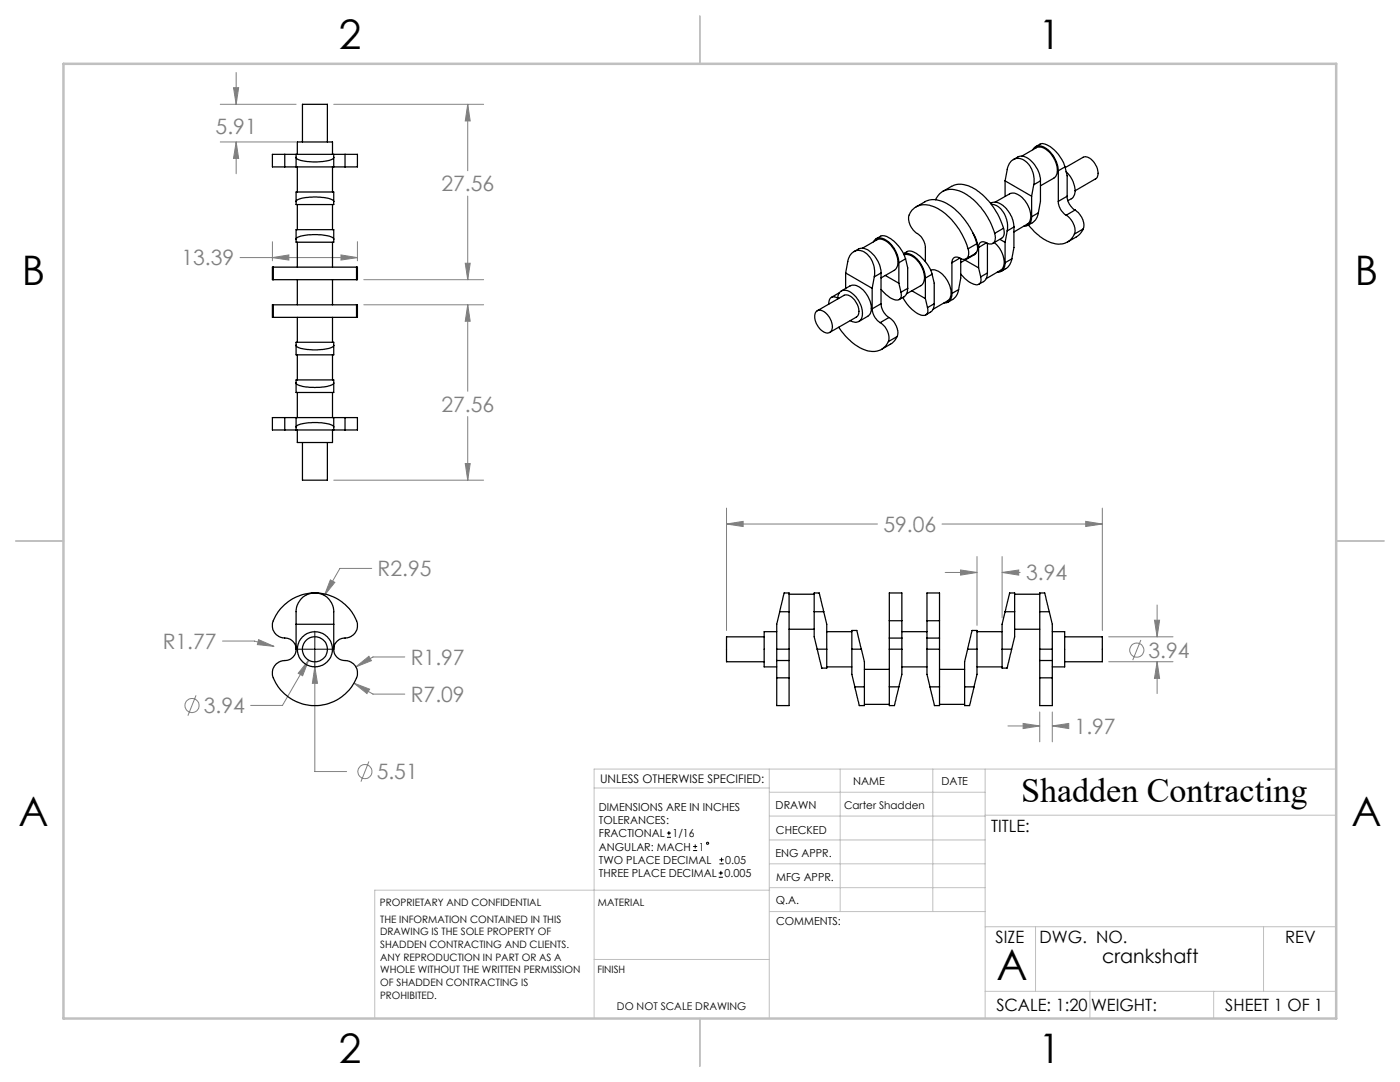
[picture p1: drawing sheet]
<svg xmlns="http://www.w3.org/2000/svg" width="279mm" height="216mm" viewBox="0 0 279 216" stroke-linecap="round" stroke-linejoin="round" font-family="sans-serif">
<g fill="none" stroke="#808080" stroke-width=".2">
<path d="M46.6 17.5h1l-.5 3.3zM47.1 14.5v6.3M44 20.8h15.1M44 28.3h15.1M47.1 28.3l.5 3.3h-1zM47.1 28.3v6.4M66.6 20.8h29.9M93.3 20.8l.5 3.3h-.9zM93.3 20.8v13.3M93.3 39.1v16.7M47.9 51.4h23.4M54.4 51.4l3.2-.5v1z"/>
<path d="M54.4 48.2v3.8M68.1 50.9l3.2 .5-3.2 .5zM71.3 48.2v3.8M72.6 55.8h23.9M92.9 52.5h.9l-.5 3.3zM72.6 60.8h23.9M93.3 60.8l.5 3.3h-.9zM93.3 60.8v17.3M66.6 95.8h29.9M92.9 92.5h.9l-.5 3.3zM93.3 83.1v12.7M65.9 115.7l.9 .5-2.1 2.6z"/>
<path d="M74.2 113.4h-6.4l-3.1 5.4M145 104.6l3.3-.6v1.1zM145 101.4v24.4M145 104.6h30.1M188 104.6h32M188.6 114.2h6.4M191.7 113.7l3.3 .5-3.3 .6zM195 111.1v13.7M200 114.2l3.3-.5v1.1zM200 111.1v12.2M200 114.2h3.6M216.7 104l3.3 .6-3.3 .5z"/>
<path d="M220 101.4v24.4M39.1 138.7l-1.6 4.1M44.4 127.9h6.4l3.9 1.1M51.6 127.6l3.1 1.4-3.3-.4zM61.6 131.7l-1.2 3.1-.9-.5zM61.6 131.7l-5.2 9.1h-6.4M62.8 133.1l.6 3.2h-1.1zM62.8 133.1v20.9h6.4M70.6 136.3l3.2 1.2-.6 .9zM70.6 136.3l3.8 2.2h6.4M71 133.1l2.6-2.1 .5 .8zM80.8 131.1h-6.4l-3.4 2"/>
<path d="M221.3 127.1h12.8M221.3 132h12.8M227.7 127.7l-1.6 4M230.4 123.8h1l-.5 3.3zM230.9 132l.5 3.4h-1zM230.9 120.7v6.4M230.9 132v6.4M73.6 151.9l-1.6 4.1M201.2 144.9h6.3M204.2 144.4l3.3 .5-3.3 .5zM207.5 142.1v5.9M210 144.9l3.3-.5v1z"/>
<path d="M210 142.1v5.9M210 144.9h3.3"/>
<circle cx="226.9" cy="129.7" r="1.41"/>
<circle cx="38.3" cy="140.8" r="1.4"/>
<circle cx="72.8" cy="154" r="1.4"/>
</g>
<g fill="none" stroke="#000" stroke-width=".2">
<path d="M59.2 129.5h3.4M62.7 129.5h.3M62.8 125.9v3.4M62.8 129.4v.3M62.8 129.8v3.4M63.1 129.5h3.4M133.1 167.1h.8M133.1 166.2h.8M133.5 165.8v.9M138.3 169.7h.8M138.3 168.9h.8M138.7 168.5v.8"/>
<path d="M143.4 175h.9M143.4 174.2h.9M143.6 172.4h.8M143.6 171.6h.8M143.9 173.8v.8M144 171.1v.9"/>
<circle cx="141.2" cy="168.3" r=".22"/>
</g>
<g fill="none" stroke="#c0c0c0" stroke-width=".2">
<path d="M118.6 157.2h34.9M153.5 153.5v49.7M153.5 158.1h43.1M167.7 153.5v28.4M186.2 153.5v28.4M196.6 153.5v49.7M266.7 153.5h-148.1v49.7M153.5 167.6h43.1M153.5 162.8h43.1M153.5 172.4h43.1M153.5 177.1h43.1M153.6 177.6h-78.8v25.6"/>
<path d="M196.6 162.7h70.1M118.6 191.5h34.9M153.6 181.9h43M196.6 197.8h70.1M196.6 184.9h70.1M206.7 184.9v12.9M217.5 197.8v5.4M242.2 197.8v5.4M252.2 184.9v12.9"/>
</g>
<path d="M139.7 3.2v9.5M3.1 107.9h9.6M266.7 107.9h9.5M139.7 203.2v9.6" fill="none" stroke="#c0c0c0" stroke-width=".25"/>
<path d="M12.7 12.7h254v190.5h-254z" fill="none" stroke="#c0c0c0" stroke-width=".5"/>
<path d="M70.6 136.3l2.6 2.1 .6-.9zM71 133.1l3.1-1.3-.5-.8zM51.6 127.6l-.2 1 3.3 .4zM65.9 115.7l-1.2 3.1 2.1-2.6zM61.6 131.7l-2.1 2.6 .9 .5zM62.8 133.1l-.5 3.2h1.1zM92.9 52.5h.9l-.5 3.3zM93.3 20.8l.5 3.3h-.9zM93.3 60.8l.5 3.3h-.9zM92.9 92.5h.9l-.5 3.3zM54.4 51.4l3.2-.5v1zM68.1 50.9l3.2 .5-3.2 .5zM46.6 17.5h1l-.5 3.3zM47.1 28.3l.5 3.3h-1zM145 104.6l3.3-.6v1.1zM216.7 104l3.3 .6-3.3 .5zM230.4 123.8h1l-.5 3.3zM230.9 132l.5 3.4h-1zM204.2 144.4l3.3 .5-3.3 .5zM210 144.9l3.3-.5v1zM200 114.2l3.3-.5v1.1zM191.7 113.7l3.3 .5-3.3 .6z" fill="#808080"/>
<g fill="none" stroke="#000" stroke-width=".25">
<path d="M56.8 30.8h2.3M56.8 33.3h2.3M56.8 30.8h-2.4v2.5h2.4M56.8 30.8v2.5M59.1 31.4a2.26 2.26 0 0 0 2 .8l1.2 .1a7.2 7.2 0 0 0 4.3-.8v-.1M59.1 33.3h7.5M59.1 38.3h7.5v2.5h-7.5zM59.1 30.8v2.5M59.1 30.8h7.5M59.3 30.8v-2.5h7.1v2.5M59.3 33.3v5M60.4 28.3v-7.5h4.9v7.5"/>
<path d="M66.4 33.3v5M66.6 30.8h2.3M66.6 33.3h2.3M66.6 30.8v2.5M68.9 30.8h2.4v2.5h-2.4M68.9 30.8v2.5M186.7 39.9a3.5 3.5 0 0 1 4.9-1.7 13.3 13.3 0 0 1 6.9 8.4M188.1 38.2l1.8-1a4.8 4.8 0 0 1 5.2 .9 14.2 14.2 0 0 1 5.2 7.4M200.6 36.1l.4-2.3a2.19 2.19 0 0 1 3.1-2 4.8 4.8 0 0 1 2.2 5.1M200.6 36.1l5.3 3.1M200.6 36.1v3.1M202.2 31.9l.9-.6a2.64 2.64 0 0 1 3.1 1.2 5.7 5.7 0 0 1 1.4 3.6"/>
<path d="M203.9 31.2l2.9-1.7a2.59 2.59 0 0 1 2.9 1.2 4.3 4.3 0 0 1 1 4.5l-.4 .4-2.7 1.5M205.9 39.2v4.1M206.1 29.9a1.67 1.67 0 0 1 2.7-.3 6.2 6.2 0 0 1 2.4 4.5M206.3 36.9l-.4 2.3M206.7 29.3l.9-.5a3.1 3.1 0 0 1 2.9 1.3 8.2 8.2 0 0 1 2 3.2M207.6 36.1l-1.3 .8M207.6 36.1v4.1l-.4 2.3M211.2 34.1v6.1M212.5 33.3l-1.3 .8M212.5 33.3l.5 1.8v4.1M212.6 33.4l3.5-2a1.98 1.98 0 0 1 2.3 1.2 2.36 2.36 0 0 1 .3 3.1l-4.1 2.4M212.8 34.3a5 5 0 0 1 1.6 4.6l-.4 .7-.9 .4"/>
<path d="M213 39.2a3.3 3.3 0 0 0 1.6 2.7M213 39.2l-1.8 1M54.5 55.8h16.7M54.5 53.3h16.7M54.5 53.3h-.1v2.5h.1M54.5 53.3v2.5M59.1 40.2a2.93 2.93 0 0 1 2.5-.8l1-.1a6.5 6.5 0 0 1 4 .8v.1M59.1 45.8h7.5v2.5h-7.5zM59.1 47.7a2.26 2.26 0 0 1 2-.8l1-.1a7.2 7.2 0 0 1 4.5 .8v.1M59.3 40.8v5M59.3 48.3v5M59.3 55.8v5"/>
<path d="M66.4 40.8v5M66.4 48.3v5M66.4 55.8v5M71.2 53.3h.1v2.5h-.1M71.2 53.3v2.5M167.2 59.5a1.11 1.11 0 0 0-1.4-.1 1.11 1.11 0 0 0-.4 1.3M167.2 59.5h.1M167.2 59.7a1.53 1.53 0 0 1 .8-1.7 1.53 1.53 0 0 1 1.8 .3 4.9 4.9 0 0 1 2.1 5.3 1.51 1.51 0 0 1-2.2 .4M167.5 58.4l-1.6 .9M167.9 58.1l1.8-1.1a2.99 2.99 0 0 1 3.3 1.9 3.6 3.6 0 0 1 .5 3.9l-2.1 1.3M168.8 54.5l.4-2.3a2.2 2.2 0 0 1 3.3-1.9 4.9 4.9 0 0 1 2 4.9M168.8 54.5l5.3 3"/>
<path d="M168.8 54.5v3.1M170.4 50.2l.9-.5a2.64 2.64 0 0 1 3 1.2 5.7 5.7 0 0 1 1.5 3.6M172.1 49.5l2.9-1.6a2.59 2.59 0 0 1 2.9 1.2 4.2 4.2 0 0 1 1 4.4l-.4 .4-2.7 1.6M174.1 57.5v4.1M174.3 48.3a1.67 1.67 0 0 1 2.7-.3 6.2 6.2 0 0 1 2.4 4.4M174.5 55.2l-.4 2.3M174.8 47.7l1-.6a2.74 2.74 0 0 1 2.6 1 8.3 8.3 0 0 1 2.3 3.5M175.8 57.7a4.4 4.4 0 0 0 3.5 2.1l.5-.5v-1M175.8 54.5l-1.3 .7M175.8 54.5v6.1M176.7 55l2.7 1.5M179.4 52.4v4.1"/>
<path d="M179.4 56.5l.4 1.8M180.2 59.3a6.5 6.5 0 0 0 4 3.6 1.02 1.02 0 0 0 .9-1.5M180.4 50.9a3.1 3.1 0 0 1 3.3 1.8 3.7 3.7 0 0 1 .3 4.1l-3.1 1.8M180.7 51.6l-1.3 .8M180.7 51.6l.5 1.8v4.1M181.2 57.5l-.4 1.3-.4 .5-.9 .5M181.2 57.5l-1.4 .8M182 58l2.7 1.6M182.8 41.3l1.8-1a5 5 0 0 1 5.5 1 15.2 15.2 0 0 1 4.9 7.3M184.7 55.5v4.1M184.7 59.6l.4 1.8M185.7 53.9a3 3 0 0 1 3.1 1.7 3.8 3.8 0 0 1 .6 4.2l-3.2 1.9"/>
<path d="M186 54.7a7.2 7.2 0 0 0-4.3-4.6l-.6 .1-.8 .4a3.1 3.1 0 0 1 3.2 1.7l.9 1.6 .3 1.6M186 54.7l-1.3 .8M186 54.7l.4 1.8v4.1M190 58.6a1.56 1.56 0 0 1-1.6 1.8M190 52.4v6.2M191.3 57.8l-.6 1.4-.5 .5-1 .6M191.3 57.8l-1.3 .8M191.6 51.5a.97 .97 0 0 0-1.2-.1 .97 .97 0 0 0-.4 1M191.6 51.5l-1.6 .9M191.7 54.7a4.6 4.6 0 0 0 3.4 2.1l.3-.1 .4-.5-.1-1M191.7 51.6v3.9l-.4 2.3M192.6 51.9l2.7 1.5"/>
<path d="M193.2 49.6a13.5 13.5 0 0 0-6.9-8.4 3.5 3.5 0 0 0-4.9 1.9 4.1 4.1 0 0 0 2.3 4l.7 1 .2 .9 .1 3.2M193.2 49.6a1.46 1.46 0 0 1-.8 2.2l-.8-.3M194.1 46.4l.8 1.5 .2 1.5M194.9 50.4l-.5 .5-2.7 1.5M195 48.6l.1 1.2-.3 .7-2 1.1M195 48.6l-1.8 1M195.3 49.4v4M195.3 53.4l.4 1.8M196.9 48.4a.98 .98 0 0 0-1.1 0 .98 .98 0 0 0-.5 1M196.9 48.4l-1.6 1M197.1 54.5l-.1 .7-.4 .7-1.2 .8M197.1 54.5l-1.4 .7"/>
<path d="M197.1 48.5v6M197.7 40.6a2.41 2.41 0 0 1 3 .9 5.7 5.7 0 0 1 1.7 3.8M197.8 40.8a3.9 3.9 0 0 1 3.2 3.8v1.5M198.4 48.4a4.9 4.9 0 0 1 1.8 5l-.4 .5-3 1.7M198.5 46.6a1.49 1.49 0 0 1-.6 2.1l-.7-.1-.3-.2M198.6 40.3l2.9-1.6a2.69 2.69 0 0 1 3.1 1.4 3.9 3.9 0 0 1 .7 4.4l-2.9 1.8M199.6 47.8l1 .6M200.3 45.5l.1 1.1-.2 .7-2.1 1.3M200.3 45.5l-1.8 1.1M200.6 52.4a1.61 1.61 0 0 1-1.6 1.9M200.6 48.4v4M201 46.1l-.4 2.3"/>
<path d="M201.9 51.6l-.1 .7-.6 .9-1.4 1M201.9 51.6l-1.3 .8M202.4 45.3l-1.4 .8M202.4 45.3v4.1l-.5 2.2M205.2 44.9a8.7 8.7 0 0 0 6.2 3.8 3.3 3.3 0 0 0 3-2M205.9 43.3a1.56 1.56 0 0 1-1.6 1.8M207.2 42.5l-.5 1.4-.6 .5-1 .6M207.2 42.5l-1.3 .8M211.2 40.2a3.3 3.3 0 0 0 1.6 2.7M212.8 42.9a3.6 3.6 0 0 1 1.6 3.8M214.6 41.9a3.6 3.6 0 0 1 1.6 3.8M214.6 41.9l-1.8 1"/>
<path d="M216.2 45.7l-.9 1.2-2.3 1.4M216.2 45.7l-1.8 1M54.5 63.3h16.7M54.5 60.8h16.7M54.5 60.8h-.1v2.5h.1M54.5 60.8v2.5M59.1 76.4a2.93 2.93 0 0 0 2.5 .9h.2a7.8 7.8 0 0 0 4.8-.7v-.2M59.1 75.8h7.5v2.5h-7.5zM59.1 68.9a2.26 2.26 0 0 0 2 .8l1.2 .1a7.2 7.2 0 0 0 4.3-.8v-.1M59.1 68.3h7.5v2.5h-7.5zM59.3 63.3v5M59.3 70.8v5"/>
<path d="M59.3 78.3v5M66.4 63.3v5M66.4 70.8v5M66.4 78.3v5M71.2 60.8h.1v2.5h-.1M71.2 60.8v2.5M162.8 62.2a1.45 1.45 0 0 1 2.2 .5 2.91 2.91 0 0 1 .7 3.6 1.94 1.94 0 0 1-2.5-1.2 2.82 2.82 0 0 1-.4-2.9zM163.1 62l5.3-3.1a2.3 2.3 0 0 1 2.6 1.7 2.01 2.01 0 0 1-.1 2.7l-5.3 3M167.4 65.3a9.8 9.8 0 0 0 6.6 4.8 3.2 3.2 0 0 0 3.3-1.9M174.1 61.6a3.6 3.6 0 0 0 1.5 2.8M175.6 64.4a3.6 3.6 0 0 1 1.7 3.8M175.8 60.6a3.6 3.6 0 0 0 1.6 2.8"/>
<path d="M175.8 60.6l-1.7 1M177.4 63.4a3.6 3.6 0 0 1 1.7 3.7M177.4 63.4l-1.8 1M179.1 67.1l-1.1 1.4-2.1 1.2M179.1 67.1l-1.8 1.1M186.4 60.6v.4a1.68 1.68 0 0 1-.7 1.3l-.9 .5M186.4 60.6l-1.3 .8M56.8 85.8h2.3M56.8 83.3h2.3M56.8 83.3h-2.4v2.5h2.4M56.8 83.3v2.5M59.1 85.2a3.3 3.3 0 0 1 2.5-.9h.5a7.2 7.2 0 0 1 4.5 .8v.1"/>
<path d="M59.1 83.3h7.5M59.1 83.3v2.5M59.1 85.8h7.5M59.3 85.8v2.5h7.1v-2.5M60.4 88.3v7.5h4.9v-7.5M66.6 85.8h2.3M66.6 83.3h2.3M66.6 83.3v2.5M68.9 83.3h2.4v2.5h-2.4M68.9 83.3v2.5M157.5 118.6h5M202.5 118.6h5"/>
<path d="M59.1 129.5a2.33 2.33 0 0 1-2.7 2.3 2.6 2.6 0 0 0-1.5 4.2 8.9 8.9 0 0 0 8.7 4.8 8.9 8.9 0 0 0 7.7-6.1 2.6 2.6 0 0 0-2.9-2.9 2.22 2.22 0 0 1-1.8-2.3M59.1 129.5v-7.4a3.8 3.8 0 0 1 3.7-3.8 3.8 3.8 0 0 1 3.8 3.8v7.4M59.1 129.5a2.33 2.33 0 0 0-2.7-2.2 2.6 2.6 0 0 1-1.5-4.2 8.9 8.9 0 0 1 8.7-4.8 8.9 8.9 0 0 1 7.7 6.2 2.6 2.6 0 0 1-2.9 2.9 2.22 2.22 0 0 0-1.8 2.1M59.1 124.6h7.5M152.5 127.1h-7.5v4.9h7.5M155 131.8v3.5M155 135.3v5.5h2.5v-5.5M155 129.5v2.3M155 126h-2.5v7.1h2.5M155 131.8h2.5M155 135.3h2.5M155 129.5h2.5"/>
<path d="M155.6 122.1l.9-3.8h1v3.8M155.6 122.1h1.9M155.6 122.1l-.6 2.5v4.9M157.5 131.8v3.5M157.5 129.5v2.3M157.5 125.6h5M157.5 122.1v7.4M162.5 122.1v-3.8h1l.9 3.8M162.5 122.1h1.9M162.5 122.1v5l.6 2.4M163.1 129.5l.9 3.8h1v-3.8M163.1 129.5h1.9"/>
<path d="M164.4 122.1l.6 2.5v4.9M165 133.1h5M165 126h5M170 129.5v-3.7h1l.9 3.7M170 129.5h1.9M170 129.5v5l.6 2.6M170.6 137.1l.9 3.7h1v-3.7M170.6 137.1h1.9M171.9 129.5l.6 2.5v5.1M172.5 133.6h5M177.5 123.9v3.4M177.5 123.9v-5.6h2.5v5.6"/>
<path d="M177.5 127.3v2.2M177.5 137.1v3.7h1l.9-3.7M177.5 127.3h2.5M177.5 123.9h2.5M177.5 129.5h2.5M177.5 137.1h1.9M177.5 129.5v7.6M180 123.9v3.4M180 127.3v2.2M180 133.1h5M180 126h5M180 129.5v5l-.6 2.6"/>
<path d="M185 123.9v3.4M185 123.9v-5.6h2.5v5.6M185 127.3v2.2M185 127.3h2.5M185 123.9h2.5M185 129.5h2.5M185 129.5v5l.6 2.6M185.6 137.1l.9 3.7h1v-3.7M185.6 137.1h1.9M187.5 123.9v3.4M187.5 127.3v2.2M187.5 133.6h5"/>
<path d="M187.5 129.5v7.6M192.5 137.1v3.7h1l.9-3.7M192.5 137.1h1.9M193.1 129.5l.9-3.7h1v3.7M193.1 129.5h1.9M193.1 129.5l-.6 2.5v5.1M195 133.1h5M195 126h5M195 129.5v5l-.6 2.6M200 129.5v3.8h1l.9-3.8M200 129.5h1.9M200.6 122.1l.9-3.8h1v3.8"/>
<path d="M200.6 122.1h1.9M200.6 122.1l-.6 2.5v4.9M202.5 125.6h5M202.5 122.1v5l-.6 2.4M207.5 131.8v3.5M207.5 135.3v5.5h2.5v-5.5M207.5 129.5v2.3M207.5 122.1v-3.8h1l.9 3.8M207.5 131.8h2.5M207.5 135.3h2.5M207.5 129.5h2.5M207.5 122.1h1.9"/>
<path d="M207.5 122.1v7.4M209.4 122.1l.6 2.5v4.9M210 131.8v3.5M210 129.5v2.3M210 126h2.5v7.1h-2.5M212.5 127.1h7.5v4.9h-7.5M172.5 140.5h5M187.5 140.5h5"/>
<circle cx="62.8" cy="129.6" r="2.5"/>
<circle cx="62.9" cy="129.5" r="3.5"/>
</g>
<text font-size="8.5" x="198.9" y="195.5">A</text>
<g font-size="8.1">
<text x="67.6" y="9.7">2</text>
<text x="207.3" y="9.7">1</text>
<text x="4.4" y="57">B</text>
<text x="270.4" y="57">B</text>
<text x="3.7" y="164.9">A</text>
<text x="269.7" y="164.9">A</text>
<text x="67.6" y="212.2">2</text>
<text x="207.3" y="212.2">1</text>
</g>
<text font-size="6.9" x="203.8" y="160.1">Shadden Contracting</text>
<g font-size="4.2" fill="#808080">
<text x="43" y="26.7">5.91</text>
<text x="88.1" y="38.2">27.56</text>
<text x="36.2" y="53">13.39</text>
<text x="88.1" y="82.2">27.56</text>
<text x="176.3" y="106.1">59.06</text>
<text x="75.4" y="115">R2.95</text>
<text x="204.8" y="115.8">3.94</text>
<text x="32.5" y="129.5">R1.77</text>
<text x="229.2" y="131.3">3.94</text>
<text x="82" y="132.7">R1.97</text>
<text x="40.7" y="142.3">3.94</text>
<text x="82" y="140.1">R7.09</text>
<text x="214.5" y="146.4">1.97</text>
<text x="75.2" y="155.5">5.51</text>
</g>
<text font-size="3.9" x="220" y="192.1">crankshaft</text>
<g font-size="3.4">
<text x="197.8" y="166">TITLE:</text>
<text x="198.7" y="188.1">SIZE</text>
<text x="207.5" y="188.1">DWG. NO.</text>
<text x="256.5" y="188.2">REV</text>
<text x="198.8" y="201.7">SCALE: 1:20</text>
<text x="217.7" y="201.8">WEIGHT:</text>
<text x="244.5" y="201.7">SHEET 1 OF 1</text>
</g>
<text font-size="2.4" x="119.8" y="156.2">UNLESS OTHERWISE SPECIFIED:</text>
<g font-size="2.2">
<text x="119.5" y="161.8">DIMENSIONS ARE IN INCHES</text>
<text x="154.8" y="161.4">DRAWN</text>
<text x="170.2" y="156.7">NAME</text>
<text x="187.9" y="156.7">DATE</text>
<text x="119.5" y="164.4">TOLERANCES:</text>
<text x="119.5" y="167.1">FRACTIONAL</text>
<text x="134.2" y="167.1">1/16</text>
<text x="154.9" y="166.3">CHECKED</text>
<text x="119.5" y="172.4">TWO PLACE DECIMAL</text>
<text x="119.5" y="169.7">ANGULAR: MACH</text>
<text x="139.5" y="169.7">1</text>
<text x="144.7" y="172.4">0.05</text>
<text x="154.8" y="171">ENG APPR.</text>
<text x="119.5" y="175">THREE PLACE DECIMAL</text>
<text x="144.6" y="175">0.005</text>
<text x="154.9" y="175.7">MFG APPR.</text>
<text x="154.9" y="180.4">Q.A.</text>
<text x="154.9" y="184.6">COMMENTS:</text>
</g>
<g font-size="2.1">
<text x="168.5" y="161.5">Carter Shadden</text>
<text x="123.1" y="201.6">DO NOT SCALE DRAWING</text>
</g>
<g font-size="2">
<text x="75.8" y="180.7">PROPRIETARY AND CONFIDENTIAL</text>
<text x="75.9" y="184.1">THE INFORMATION CONTAINED IN THIS</text>
<text x="119.3" y="180.7">MATERIAL</text>
<text x="75.9" y="186.7">DRAWING IS THE SOLE PROPERTY OF</text>
<text x="75.9" y="189.2">SHADDEN CONTRACTING AND CLIENTS.</text>
<text x="75.9" y="191.7">ANY REPRODUCTION IN PART OR AS A</text>
<text x="75.9" y="194.2">WHOLE WITHOUT THE WRITTEN PERMISSION</text>
<text x="75.9" y="196.8">OF SHADDEN CONTRACTING IS</text>
<text x="119.2" y="194.2">FINISH</text>
<text x="75.9" y="199.3">PROHIBITED.</text>
</g>
</svg>
